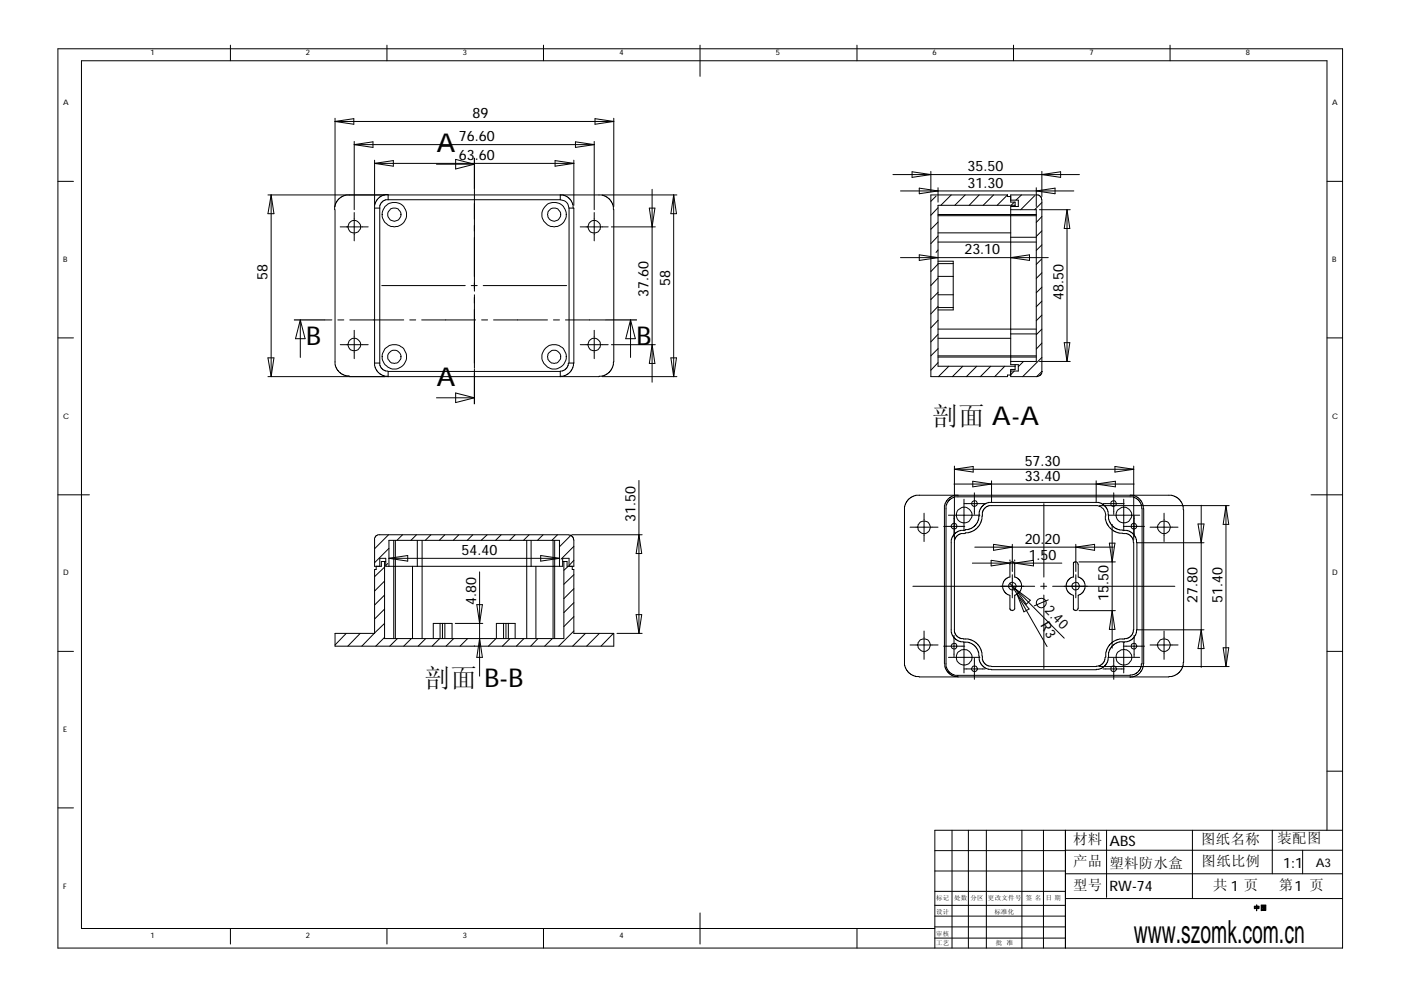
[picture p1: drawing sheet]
<svg xmlns="http://www.w3.org/2000/svg" width="297mm" height="210mm" viewBox="0 0 297 210" stroke-linecap="round" stroke-linejoin="round" font-family="sans-serif">
<g fill="none" stroke="#000" stroke-width=".21">
<path d="M12.3 10.3h272.3v190.7h-272.3zM48.9 9.6v3.3M82 9.6v3.3M115.2 9.6v3.3M148.4 9.6v6.6M181.7 9.6v3.3M214.9 9.6v3.3M248.1 9.6v3.3M12.3 38.5h3.3M71 25.1v18.7M71 25.8h59.1M71 25.8l4-.6v1.1z"/>
<path d="M75.1 30v14.5M75.1 30.7l4-.6v1.2zM75.1 30.7h50.9M79.4 34v9.5M79.4 34.6h42.3M79.4 34.6l4-.5v1.1zM92.5 34.8h8.1M96.6 33.8l4 1-4 1zM117.7 34.1l4 .5-4 .6zM121.7 34v9.5M122 30.1l4 .6-4 .6zM126 30v14.5"/>
<path d="M126.2 25.2l3.9 .6-3.9 .5zM130.1 25.1v18.7M189.3 37h39.6M193.4 36.4l4 .6-4 .6zM194.9 39.9l4 .6-4 .6zM197.4 36.3v4.4M198.9 39.8v3.1M219.7 39.8v4M220.9 36.3v5.4M220.9 37l4-.6v1.2zM281.3 38.5h3.3M56.8 41.3h70.9l1 .5 .7 .5 .5 .9 .2 1.3v32.2l-.1 .7-.4 1-.6 .7-.8 .5-1.2 .3h-70.2"/>
<path d="M57.5 41.3l.6 4h-1.3zM57.5 41.3v38.6M71 44.5v32.9l.5 1.1 .7 .7 1.1 .5 .8 .1M72.1 48.1h6M74.1 41.3l-1.3 .2-1.1 .8-.6 .9-.1 1.3M75.1 45.1v6M79.4 44.1h1.1M79.4 44.1v32.9M80.5 44.1v32.9M82.3 42.3h-.6l-.7 .5-.5 .7v.6M82.3 41.2l-1 .1-.5 .4a1.3 1.3 0 0 0-1 .9l-.3 .5-.1 1M82.3 41.3v1"/>
<path d="M82.3 42.3h36.5M100.6 40.1v21.6M118.8 42.3a1.86 1.86 0 0 1 1.8 1.8M118.8 42.3v-1h.7l.7 .4 1 .9 .3 .8 .1 .7M120.6 44.1h1.1v32.9M120.6 44.1v32.9h1.1M123 48.1h5.9M126 45.1v6M127.7 41.3h15.8M129.6 48.1h9.3M137.7 44.1h1.2l-.6 4zM138.3 40.1v40.9"/>
<path d="M142.8 41.3l.6 4h-1.2zM142.8 41.3v38.6M190.9 40.5h36.8M190.9 54.6h31.3M194.9 54l4 .6-4 .6zM198.5 41.6l-1.1 1.1M198.9 44l-1.5 1.6M198.9 47.1l-1.5 1.5M198.9 50.1l-1.5 1.6M198.9 53l-.4 .5M198.9 56l-1.5 1.6M198.9 58.9l-1.5 1.7"/>
<path d="M198.9 45.5h20.8M198.9 45.7h20.8M198.9 51.3h20.8M198.9 58.6h3.2M198.9 55.4h3.2v10.3h-3.2M198.9 55.9h3.2M198.9 49.4h15.4M201.7 41.3l-2.2 2.2M204.6 41.3l-2.2 2.2M207.6 41.3l-2.1 2.2M210.7 41.3l-2.3 2.2M213.6 41.3l-2.2 2.2"/>
<path d="M213.6 41.3h-16.2v38.6h16.2v-.4h.7M213.6 41.3v.4h.7M214.3 42.4h1.6v1.4h-1.6v33.5h1.6v1.4h-1.6M214.3 44.5h5.4v32.1h-5.4M214.3 50.3h5.4M214.3 54.6l4-.6v1.2zM215.1 42.9l-.7 .6M215.2 43.8v-.9h-.9v-1.6h5.9l.6 .6 .1 36.9-1.1 1.1M215.2 43.5h-16.3v34.2h16.3M216.6 41.3l-1.2 1.1M219.4 41.5l-3 3M219.7 40.5l4-.6v1.2z"/>
<path d="M220.4 44.5h6.5M220.8 55l-1.1 1.1M220.9 42.9l-1.5 1.6M220.9 45.9l-1.2 1.3M220.9 49l-1.2 1.1M220.9 51.9l-1.2 1.2M220.9 57.8l-1.2 1.2M226.2 44.5v32.1M226.2 44.5l.6 3.9h-1.2zM12.3 71.6h3.3M56.8 75.9h1.3l-.6 4zM63.7 67.8v8"/>
<path d="M63.7 67.8l1 4h-2zM68.9 67.8h1.5M71.6 67.8h1.3M72.1 73.1h6M74.2 67.8h11.4M75.1 70v6M79.4 77l.1 .9 .3 .5a2.66 2.66 0 0 0 1.5 1.3l1 .2v-1.1M79.4 77h1.1M80.5 77v.5l.6 .8 .6 .4 .6 .1M80.9 60.6h17.7M82.3 78.8h36.5M86.9 67.8h1.2"/>
<path d="M89.4 67.8h11.4M99.9 60.6h1.3M100.6 62.5v15.6M100.6 78.2v.8M102.1 67.8h1.3M102.4 60.6h17.7M104.6 67.8h11.5M117.3 67.8h1.3M119.9 67.8h8.5M120.6 77l-.4 1-.4 .4-1 .4M121.7 77l-.2 .9-.3 .5a2.66 2.66 0 0 1-1.5 1.3l-.9 .2v-1.1M123 73.1h5.9"/>
<path d="M126 70v6M127.7 79.9h15.8M129.6 73.1h9.3M133.7 67.8l1 4h-2zM133.7 67.8v8M138.3 73.1l.6 4h-1.2zM142.2 75.9h1.2l-.6 4zM198.9 73.9l-1.5 1.6M198.9 62l-1.5 1.5M198.9 65l-1.5 1.6M198.9 67.9l-1.5 1.6M198.9 70.9l-1.5 1.6"/>
<path d="M198.9 76.9l-1.5 1.6M198.9 75.7h20.8M198.9 75.5h20.8M198.9 69.8h20.8M198.9 62.5h3.2M198.9 65.2h3.2M198.9 71.7h15.4M201.2 77.7l-2.2 2.2M204.1 77.7l-2.2 2.2M207.1 77.7l-2.2 2.2M210.1 77.7l-2.2 2.2M213 77.7l-2.1 2.2"/>
<path d="M214.3 70.8h5.4M215.1 78.7l-.9 .8M215.2 77.3v1h-.9v1.6h5.6l.7-.3 .4-.8M217 76.6l-1.1 1.1M220.4 76.6h6.5M220.9 60.9l-1.2 1.2M220.9 63.9l-1.2 1.1M220.9 66.8l-1.2 1.2M220.9 69.8l-1.2 1.2M220.9 72.7l-1.2 1.3M220.9 75.8l-4.1 4.1M225.6 72.7h1.2l-.6 3.9z"/>
<path d="M281.3 71.6h3.3M92.5 84.3h8.1M96.6 83.3l4 1-4 1.1zM202.4 98.8v15.6M202.4 99.5h38M202.4 99.5l3.9-.6v1.2zM236.4 98.9l4 .6-4 .6zM240.4 98.8v15.6M12.3 104.9h6.7M81.5 119.1v16.3h38v-16.3M82.2 119.5l-.4 .4M82.4 113.4l-3 2.9"/>
<path d="M82.5 116.3l-3.1 3M82.5 118.4h36.1M82.5 118.4l3.9-.6v1.2zM83.5 114.6v20.8M83.8 114.6v20.8M85.3 113.4l-1.1 1.2M88.3 113.4l-1.2 1.2M88.5 114.6v5.5M89.5 114.6v20.8M91.4 113.4l-1.2 1.2M94.3 113.4l-1.2 1.2M97.3 113.4l-1.2 1.2"/>
<path d="M100.2 113.4l-1.1 1.2M103.3 113.4l-1.3 1.2M106.3 113.4l-1.2 1.2M109.2 113.4l-1.2 1.2M111.7 114.6v20.8M112.2 113.4l-1.2 1.2M112.6 114.6v5.5M114.6 117.8l4 .6-4 .6zM115.1 113.4l-1.1 1.2M117.3 114.6v20.8M117.6 114.6v20.8M118.2 113.4l-1.2 1.2"/>
<path d="M120.6 113.4h-40.5l-.5 .3-.2 .4v6h1.5v-1h.9M120.6 113.5h.4l.3 .2 .4 .8v5.6h-1.5v-1h-.9M121.1 113.5l-2.5 2.4M121.2 113.4h14.9M121.7 115.8l-2.7 2.7M121.7 118.8l-1.1 1.1M135.5 101.9v32.4M135.5 113.4l.6 4h-1.2zM192.8 105.7l1.3-.7h54.4l1 .4 .9 1 .5 1 .1 .7v32.3l-.1 .7-.5 1-.9 .9-1 .4-.7 .1h-52.9l-.8-.1-1-.4-.9-.9-.4-1v-33.7l.4-1zM193 111.8h5.9M195.9 108.8v6M200.1 111.6h4.5"/>
<path d="M201.1 109.2h6.7M202.3 109.3v4.5M202.3 102.6h38.2M203.1 105l-1 .1-.5 .3a2.66 2.66 0 0 0-1.3 1.5l-.1 33.8M204.4 105.8v6.7M204.4 106.8h4.5M204.6 112.5h-1l-.9 .4-.6 .6-.4 .9v19.7l.4 1 1 .8 1.2 .3h1l.7 .2 .9 .8 .6 1.2 .1 1.6 .2 .5 .8 1 .9 .4 .7 .1 22.8-.1 .9-.4 .9-1 .2-1.1v-1l.5-1.1 1.3-1.1 1.3-.1M204.6 113.1h-.9l-.4 .2-.6 .5-.3 .7v19.5l.3 .7 .6 .5 2.6 .5 .9 .5 .7 .6 .6 1.2 .3 2.1 .6 .8 .6 .3 .6 .1h22.2l.8-.1 .5-.4 .5-.7 .2-.7M206.2 119.4h18.9M206.2 102l4 .6-4 .6zM206.6 104.5v4.6M206.7 116h29.4"/>
<path d="M210.1 118.8l4 .6-4 .6zM210.2 106.5l-1.2 .2-1 .8-.4 1-.1 1.6-.6 1.2-.9 .7-1.4 .4M210.2 106.5h22.2M210.2 102v4.5M210.7 115.4l3.9 .6-3.9 .7zM214.1 118.7v.3M214.3 119.1h.6l.2 .2v3.1h.5l.6 .6 .4 .8v.9l-.2 .5-.6 .7-.7 .3v2.8a.52 .52 0 0 1-.5 .4 .52 .52 0 0 1-.5-.4v-2.7l-.5-.2-.7-.6-.3-.8v-.9l.2-.5 .6-.7 .7-.2v-3.1zM214.6 115.4v5.8M215.1 118.7v.3M215.1 119.4l4-.6v1.2zM221.3 106.8v15.6M227.7 119.2h.1a.55 .55 0 0 1 .8 .4v2.8l.8 .4 .5 .5 .1 .5v1l-.3 .7-.7 .6-.4 .1v2.8a.52 .52 0 0 1-.5 .4 .52 .52 0 0 1-.5-.4v-2.7l-.8-.4-.6-.7-.1-.5v-.9l.3-.8 .4-.4 .8-.2z"/>
<path d="M228.1 115.4v5.8M228.1 116l4-.6v1.3zM228.8 119.1h7.7M232.4 106.5l1.1 .2 1 .8 .4 1 .1 1.6 .2 .5 1 1.3 1.1 .5 1.7 .1 .9 .4 .9 1 .2 1.2M232.4 102v4.5M232.4 102.6l4.1-.6v1.2zM233.1 107.2h27.5M233.8 106.8h4.5M234.4 109.4v.8l.2 .7 .3 .5a4 4 0 0 0 2.3 1.6l2 .2 .7 .6 .4 .7 .1 19-.3 1-.7 .7-1 .3-1.4 .1-1.2 .6-.7 .6-.5 1-.2 .6v1M234.4 109.4a2.03 2.03 0 0 0-2-2.2h-22.8l-.6 .3-.6 .8-.3 2.1-.6 1.2-.9 .9-.9 .4-1.1 .1M234.9 109.2h6.7M235.2 115.2h1.2l-.6 3.9z"/>
<path d="M235.6 106.4a.6 .6 0 0 1 .9 0 .6 .6 0 0 1-.1 .9 .6 .6 0 0 1-.9-.3zM235.8 111.2v26.2M236.1 104.5v4.6M238.2 111.6h4.5M238.3 105.8v6.7M239.6 105l.9 .1 .5 .3a1.3 1.3 0 0 1 1 1l.3 .5 .2 1v32.8l-.2 1-.3 .5a2.66 2.66 0 0 1-1.5 1.2l-.9 .2M239.9 111.3a.63 .63 0 0 1 .9-.2 .63 .63 0 0 1 0 .9 .63 .63 0 0 1-.9-.1zM240.5 109.3v4.5M241 115.1v18.4M241 115.1h14.3M243.8 111.8h6M246.8 108.8v6"/>
<path d="M254 111.1h1.3l-.6 4zM254.7 107.1v34.4M259.9 107.2v34.1M259.9 107.2l.6 4h-1.2zM278 104.9h6.6M12.3 138.1h3.3M73.4 134.3l-2.4 2.5M76.4 134.3l-2.7 2.7M79.3 134.3l-2.6 2.7M79.8 120.1v.6h-.4v13.6h-8.4v2.7h59.1v-2.7h-8.4v-13.6h-.4v-.6M80.5 120.1v-1.7h1.3v1.7h37.5v-1.7h1.3v1.7M81.5 123.2l-2.1 2.1"/>
<path d="M81.5 126.2l-2.1 2.1M81.5 129.1l-2.1 2.1M81.5 120.2l-2.1 2.1M81.5 132.2l-2.1 2M81.5 135.1l-1.8 1.9M82.5 120.1v-5.5h36.1v5.5M84.2 135.4l-1.6 1.6M87.2 135.4l-1.6 1.6M87.5 120.1v15.3M90.3 135.4l-1.7 1.6M91.9 135.4v-3.2h3.9v3.2M93.2 135.4l-1.6 1.6"/>
<path d="M93.3 132.2v3.2M93.8 132.2v3.2M94.3 132.2v3.2M96.2 135.4l-1.6 1.6M96.5 132.2h5.9M99.1 135.4l-1.6 1.6M100.6 136.9v.1M101.1 128.2h1.2l-.6 4zM101.7 135.4l.6 4h-1.2zM101.7 121.3v22.1M105.2 135.4l-1.7 1.6M105.2 135.4v-3.2h4v3.2"/>
<path d="M106.8 132.2v3.2M107.3 132.2v3.2M107.8 132.2v3.2M108.1 135.4l-1.6 1.6M111.1 135.4l-1.6 1.6M113.6 120.1v15.3M114 135.4l-1.5 1.6M117.1 135.4l-1.6 1.6M120.5 120.1l-1 .8M121.7 121.8l-2.2 2.1M121.7 124.8l-2.2 2.1M121.7 127.8l-2.2 2.1"/>
<path d="M121.7 130.7l-2.2 2.2M121.7 133.8l-3.3 3.2M124.1 134.3l-2.7 2.7M127.1 134.3l-2.7 2.7M130 134.3l-2.6 2.7M130.8 134.3h5.3M134.9 130.3h1.2l-.6 4zM193 136.8h5.9M193.5 124.3h25.9M195.9 133.8v6M200.1 137h4.5M201.1 139.4h6.7"/>
<path d="M202.3 134.7v4.6M204.4 136.1v6.6M206.6 139.5v4.5M214.1 123.7l1.1 1.1M214.6 121.8v5M214.6 124.3l1 1.7M215.2 124.8l10.4 10.5M215.2 124.8l3.2 2.5-.8 .8zM215.6 126l6.4 11.1M215.6 126l2.6 3.1-1.1 .6zM220.6 124.3h1.3M221.3 123.6v1.3"/>
<path d="M221.3 126.2v15.5M222.2 127.2l-2.9 1.3M223.2 124.3h25.9M228.1 121.8v5M228.8 129.5h7.7M234.9 139.4h6.7M235.8 129.5l.6 3.9h-1.2zM236.1 139.5v4.5M238.2 137h4.5M238.3 136.1v6.6M239.9 136.6l.2-.1a.59 .59 0 0 1 .8 .2 .59 .59 0 0 1-.2 .8 .59 .59 0 0 1-.8-.2zM240.5 134.7v4.6"/>
<path d="M241 133.5l-.2 1.1-.9 1.1-.9 .4-.9 .1M241 133.5h14.3M243.8 136.8h6M246.8 133.8v6M254.7 133.5l.6 4h-1.3zM259.3 137.3h1.2l-.6 4zM281.3 138.1h3.3M200.3 140.7l.1 1 .4 .7 .5 .5 1.1 .5 .7 .1M204.4 141.8h4.5M206.3 141.2h.5a.62 .62 0 0 1 .3 1 .62 .62 0 0 1-1 0 .62 .62 0 0 1 .2-1zM233.1 141.3h27.5M233.8 141.8h4.5"/>
<path d="M235.6 141.4l.2-.2h.5a.61 .61 0 0 1 .2 1 .61 .61 0 0 1-1-.1zM242.1 140.7l-.5 1.4-.6 .6-.5 .3-.9 .2h-36.5M242.1 140.7v-32.8l-.1-1-.8-1.1-1-.5h-37.8l-1.1 .6-.7 1.3v34.1l.3 .8 .5 .6 .8 .4 .9 .2M12.3 171.3h3.3M201.8 176v25M205.3 176v25M209.1 176v25M216.7 176v25M221.2 176v25M225.9 176v25M234.6 176v14.3M252.8 176v14.5"/>
<path d="M269.7 176v9.3M281.3 176v-163.1h-264v184h180.9M281.3 163.5h3.3M284.6 176h-86.4v25M48.9 196.9v3.3M82 196.9v3.3M115.2 196.9v4.1M148.4 193.6v6.6M181.7 196.9v4.1M198.2 180.4h27.7M198.2 184.7h27.7M198.2 189h27.7"/>
<path d="M198.2 192h27.7M198.2 196.5h27.7M198.2 194.2h27.7M198.2 198.9h27.7M225.9 185.3h58.7M225.9 180.3h58.7M225.9 190.5h58.7M276.2 180.3v5"/>
<circle cx="75.1" cy="48.1" r="1.35"/>
<circle cx="83.6" cy="45.5" r="1.41"/>
<circle cx="83.6" cy="45.5" r="2.6"/>
<circle cx="117.5" cy="45.5" r="2.6"/>
<circle cx="117.5" cy="45.5" r="1.39"/>
<circle cx="126" cy="48.1" r="1.34"/>
<circle cx="75.1" cy="73.1" r="1.33"/>
<circle cx="83.6" cy="75.7" r="2.57"/>
<circle cx="83.6" cy="75.7" r="1.41"/>
<circle cx="117.5" cy="75.7" r="2.57"/>
<circle cx="117.5" cy="75.7" r="1.37"/>
<circle cx="126" cy="73.1" r="1.34"/>
<circle cx="195.9" cy="111.8" r="1.34"/>
<circle cx="202.3" cy="111.6" r=".6"/>
<circle cx="204.4" cy="109.2" r="1.65"/>
<circle cx="206.6" cy="106.8" r=".58"/>
<circle cx="238.3" cy="109.2" r="1.65"/>
<circle cx="246.8" cy="111.8" r="1.34"/>
<circle cx="195.9" cy="136.8" r="1.34"/>
<circle cx="202.3" cy="137" r=".59"/>
<circle cx="204.4" cy="139.3" r="1.67"/>
<circle cx="214.7" cy="124.3" r=".83"/>
<circle cx="220.7" cy="127.9" r="1.02"/>
<circle cx="228.1" cy="124.3" r=".82"/>
<circle cx="238.3" cy="139.4" r="1.65"/>
<circle cx="246.8" cy="136.8" r="1.34"/>
</g>
<path d="M100.6 33.5v6.6M62.3 67.8h6.6M100.6 79v6.7M128.4 67.8h6.6" fill="none" stroke="#000" stroke-width=".25"/>
<text font-size="6.7" x="240.4" y="199.8">www.szomk.com.cn</text>
<g font-size="5.5">
<text x="92.5" y="32.3">A</text>
<text x="64.9" y="73.3">B</text>
<text x="135" y="73.3">B</text>
<text x="92.5" y="81.8">A</text>
<text x="197.6" y="90.1">剖面 A-A</text>
<text x="90" y="145.7">剖面 B-B</text>
</g>
<g font-size="3">
<text x="97.3" y="30">76.60</text>
<text x="100.2" y="25.1">89</text>
<text x="97.3" y="34">63.60</text>
<text x="205.1" y="36.3">35.50</text>
<text x="205.1" y="39.8">31.30</text>
<text x="204.5" y="53.9">23.10</text>
<text x="56.7" y="59.4" transform="rotate(-90 56.7 59.4)">58</text>
<text x="137.5" y="62.9" transform="rotate(-90 137.5 62.9)">37.60</text>
<text x="142.1" y="60.7" transform="rotate(-90 142.1 60.7)">58</text>
<text x="225.5" y="63.6" transform="rotate(-90 225.5 63.6)">48.50</text>
<text x="217.3" y="98.8">57.30</text>
<text x="217.3" y="102">33.40</text>
<text x="134.7" y="110.6" transform="rotate(-90 134.7 110.6)">31.50</text>
<text x="97.9" y="117.7">54.40</text>
<text x="217.3" y="115.3">20.20</text>
<text x="218.1" y="118.7">1.50</text>
<text x="100.9" y="128.3" transform="rotate(-90 100.9 128.3)">4.80</text>
<text x="221.4" y="129.6" transform="rotate(45 221.4 129.6)">2.40</text>
<text x="235" y="127.4" transform="rotate(-90 235 127.4)">15.50</text>
<text x="253.9" y="127.8" transform="rotate(-90 253.9 127.8)">27.80</text>
<text x="259.2" y="127.8" transform="rotate(-90 259.2 127.8)">51.40</text>
<text x="220.6" y="132.5" transform="rotate(60 220.6 132.5)">R3</text>
<text x="227.5" y="179">材料</text>
<text x="235.2" y="179.4">ABS</text>
<text x="254.7" y="179">图纸名称</text>
<text x="270.8" y="178.7">装配图</text>
<text x="227.5" y="183.7">产品</text>
<text x="235.2" y="184.1">塑料防水盒</text>
<text x="254.8" y="183.7">图纸比例</text>
<text x="272" y="184.1">1:1</text>
<text x="227.5" y="188.7">型号</text>
<text x="235.2" y="188.8">RW-74</text>
<text x="257.2" y="188.7">共 1 页</text>
<text x="271.1" y="188.7">第1 页</text>
</g>
<text font-size="2.5" x="279" y="183.7">A3</text>
<g font-size="1.6">
<text x="31.9" y="11.7">1</text>
<text x="64.9" y="11.7">2</text>
<text x="98.1" y="11.7">3</text>
<text x="131.3" y="11.7">4</text>
<text x="164.5" y="11.7">5</text>
<text x="197.7" y="11.7">6</text>
<text x="231" y="11.7">7</text>
<text x="264.2" y="11.7">8</text>
<text x="13.4" y="22.3">A</text>
<text x="282.4" y="22.3">A</text>
<text x="13.4" y="55.6">B</text>
<text x="282.4" y="55.6">B</text>
<text x="13.4" y="88.7">C</text>
<text x="282.4" y="88.7">C</text>
<text x="13.4" y="121.9">D</text>
<text x="282.4" y="121.9">D</text>
<text x="13.4" y="155.1">E</text>
<text x="13.4" y="188.4">F</text>
<text x="31.9" y="199">1</text>
<text x="64.9" y="199">2</text>
<text x="98.1" y="199">3</text>
<text x="131.3" y="199">4</text>
</g>
<g font-size="1.4">
<text x="198.5" y="190.9">标记</text>
<text x="202.3" y="190.9">处数</text>
<text x="205.7" y="190.9">分区</text>
<text x="209.5" y="190.9">更改文件号</text>
<text x="217.5" y="190.9">签 名</text>
<text x="221.7" y="190.9">日 期</text>
<text x="198.5" y="193.7">设计</text>
<text x="210.8" y="193.7">标准化</text>
<text x="265.8" y="193">中国</text>
<text x="198.5" y="198.4">审核</text>
<text x="198.5" y="200.3">工艺</text>
<text x="211.2" y="200.3">批 准</text>
</g>
</svg>
